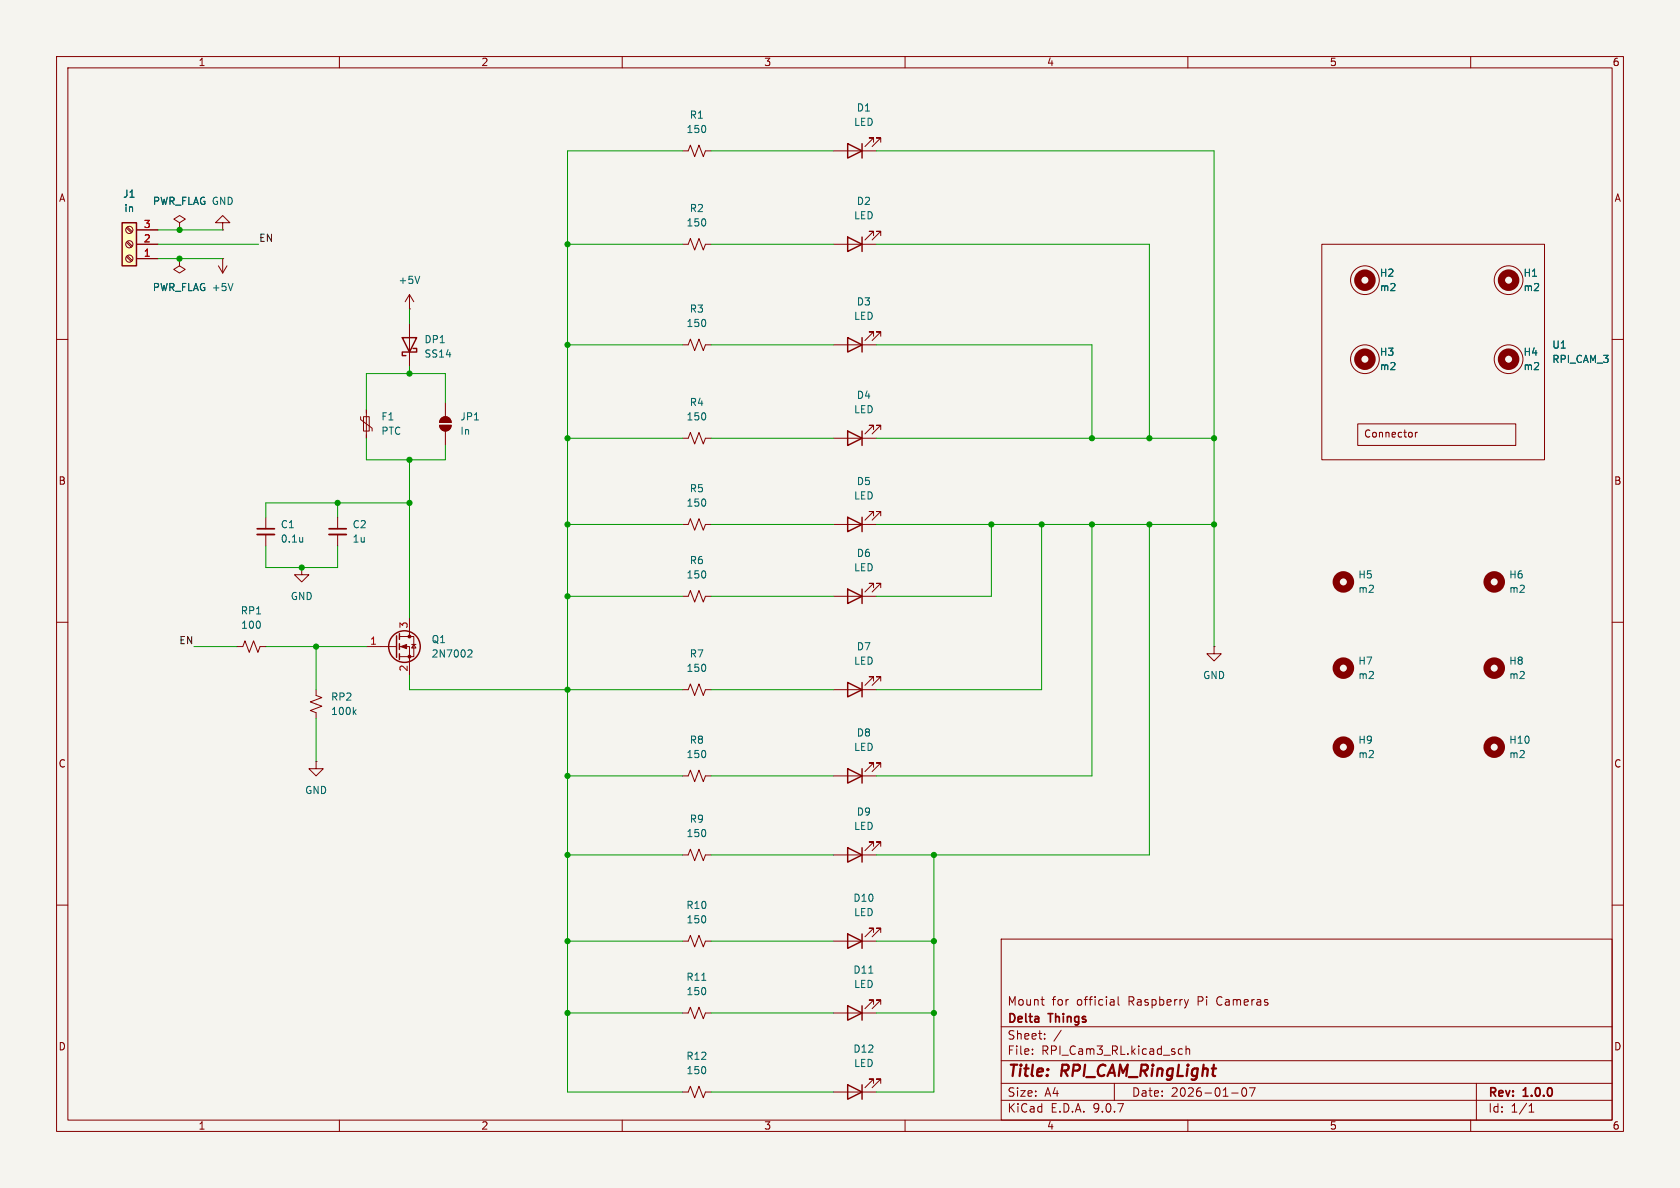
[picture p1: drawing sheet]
<svg xmlns="http://www.w3.org/2000/svg" width="297mm" height="210mm" viewBox="0 0 297 210" stroke-linecap="round" stroke-linejoin="round" font-family="sans-serif">
<path d="M0 0h297v210h-297z" fill="#f5f4ef" stroke="#f5f4ef" stroke-width=".18"/>
<g fill="none" stroke="#840000" stroke-width=".18">
<path d="M10 10h277v190h-277zM12 12h273v186h-273zM60 10v2M110 10v2M160 10v2M210 10v2M260 10v2M31.7 39.4l1.1-.7-1.1-.6-1 .6 1 .7v1.2M39.4 39.4h1.2l-1.2-1.3-1.3 1.3h1.3v1.2M31.7 45.7v1.3l1 .6-1 .7-1-.7 1-.6M31.7 45.7h.1M31.7 40.6h.1"/>
<path d="M38.6 47l.8 1.3M39.4 45.7h.1M39.4 40.6h.1M39.4 45.7v2.6M40.1 47l-.7 1.3M72.4 54.6h.1M72.4 52.1v2.5M72.4 57.2v7.6M72.4 52.1l-.8 1.2M72.4 52.1l.8 1.2M233.7 43.2h39.3v38.1h-39.3zM10 60h2"/>
<path d="M77.7 75.2h2.1a1.02 1.02 0 0 1-1.1 1 1.02 1.02 0 0 1-1-1zM78 74a1.02 1.02 0 0 1 1.1-.3 1.02 1.02 0 0 1 .7 1h-2.1zM78.7 71.1v2.6M78.7 76.2v2.5M240 74.9h28v3.8h-28zM250.2 76.4v.9M250.6 76.4l-.4 .3M285 60h2M59.7 91.4v2.1M59.7 94.5v2M10 110h2M41.9 114.3h1l.4-1 .8 2 .7-2 .8 2 .4-1h1"/>
<path d="M53.3 100.3v1.3h1.3l-1.3 1.3-1.2-1.3h1.2M53.3 100.3h.1M64.8 114.3h5.3M70.6 112.5h2.6v3.6h-2.6M70.6 114.3h1.8v5.1M72.4 109.2v3.3M72.8 113.9h.7M73.2 113.9l.3 .7h-.7zM214.6 114.3v1.3h1.3l-1.3 1.2-1.2-1.2h1.2M214.6 114.3h.1M285 110h2M55.9 121.9v1l1 .4-2 .8 2 .7-2 .8 1 .4v1"/>
<path d="M55.9 134.6v1.3h1.2l-1.2 1.3-1.3-1.3h1.3M55.9 134.6h.1M147.3 137.2h7.6M154.4 135.6v-.7h-.7h.7l-1.5 1.5M155.7 135.6v-.7h-.8h.8l-1.5 1.5M10 160h2M120.6 166.4h1.1l.3-1 .8 2 .8-2 .7 2 .4-1h1M177 166h108v32h-108zM184 176.7h.6M184.5 177.7h.1M196.9 176.8l.1 .9M197 177.6l-.2 .1"/>
<path d="M197 177.1h-.2M197.7 176.2v1.3l.2 .2M210.1 176.7l-.4 1M285 160h2M60 198v2M110 198v2M160 198v2M177 194.5h108M177 191.5h108M177 187.5h108M177 181.5h108M182.5 186.3v.1"/>
<path d="M182.5 185.5v.1M184.7 183.6v.1M184.7 182.8v.1M187.6 182.1l-1.3 2M197 191.5v3M208.5 186.3h.5M208.5 185.5h.5M209.7 185.5l.2-.1 .3 .1 .1 .9M209.7 184.9v1.5M210 198v2M217.7 193.2h1.2M219.7 192.4l.2-.1a.81 .81 0 0 1 .6 .6 .81 .81 0 0 1-.3 .8l-.2 .1a.81 .81 0 0 1-.3-1.4z"/>
<path d="M220.9 192.3h1l-.7 1.5M260 198v2M261 191.5v6.5M270.3 196.6h.9M270.3 195.5l.4-.4v1.5"/>
<circle cx="241.3" cy="49.5" r="2.54"/>
<circle cx="266.7" cy="49.5" r="2.54"/>
<circle cx="241.3" cy="63.5" r="2.54"/>
<circle cx="266.7" cy="63.5" r="2.54"/>
</g>
<g fill="none" stroke="#840000" stroke-width="1.3">
<circle cx="241.3" cy="49.5" r="1.27"/>
<circle cx="266.7" cy="49.5" r="1.27"/>
<circle cx="241.3" cy="63.5" r="1.27"/>
<circle cx="266.7" cy="63.5" r="1.27"/>
<circle cx="237.5" cy="118.1" r="1.27"/>
<circle cx="237.5" cy="102.9" r="1.27"/>
<circle cx="264.2" cy="102.9" r="1.27"/>
<circle cx="264.2" cy="118.1" r="1.27"/>
<circle cx="237.5" cy="132.1" r="1.27"/>
<circle cx="264.2" cy="132.1" r="1.27"/>
</g>
<g fill="none" stroke="#840000" stroke-width=".25">
<path d="M71.1 59.7h2.6l-1.3 2.5zM73 61.6h.7v.6h-2.6v.7h.7M70.1 112.4v3.8M70.6 112v1M70.6 113.8v1M70.6 115.6v1M149.9 135.9l2.5 1.3-2.5 1.2zM152.4 135.9v2.5"/>
<circle cx="71.5" cy="114.3" r="2.79"/>
</g>
<g fill="#840000" stroke="#840000" stroke-width=".18">
<path d="M70.9 114.3l1-.4v.8z"/>
<path d="M77.7 75.2h2.1a1.02 1.02 0 0 1-1.1 1 1.02 1.02 0 0 1-1-1z"/>
<path d="M78 74a1.02 1.02 0 0 1 1.1-.3 1.02 1.02 0 0 1 .7 1h-2.1z"/>
<circle cx="72.4" cy="112.5" r=".25"/>
<circle cx="72.4" cy="116.1" r=".25"/>
</g>
<path d="M41.2 50.1l-.4 1.3M74.2 48.8l-.4 1.3M82.9 114.9h.4l.1 .3-.7 .9h.7M62.6 125.8l.3 .5M62.9 125.5l-.4 .4" fill="none" stroke="#006464" stroke-width=".18"/>
<path d="M58.2 93.5h3" fill="none" stroke="#840000" stroke-width=".3"/>
<path d="M58.2 94.5h3" fill="none" stroke="#840000" stroke-width=".33"/>
<path d="M21.6 39.4h2.5v7.6h-2.5z" fill="#ffffc2"/>
<g fill="none" stroke="#840000" stroke-width=".25">
<path d="M21.6 39.4h2.5v7.6h-2.5zM149.9 25.4l2.5 1.3-2.5 1.2zM152.4 25.4v2.5M149.9 41.9l2.5 1.3-2.5 1.3zM149.9 59.7l2.5 1.3-2.5 1.2zM152.4 41.9v2.6M152.4 59.7v2.5M149.9 76.2l2.5 1.3-2.5 1.2zM152.4 76.2v2.5M149.9 91.4l2.5 1.3-2.5 1.3zM152.4 91.4v2.6M149.9 104.1l2.5 1.3-2.5 1.3z"/>
<path d="M152.4 104.1v2.6M149.9 120.7l2.5 1.2-2.5 1.3zM152.4 120.7v2.5M149.9 149.9l2.5 1.2-2.5 1.3zM152.4 149.9v2.5M149.9 177.8l2.5 1.3-2.5 1.2zM149.9 165.1l2.5 1.3-2.5 1.2zM152.4 165.1v2.5M152.4 177.8v2.5M149.9 191.8l2.5 1.2-2.5 1.3zM152.4 191.8v2.5"/>
</g>
<g fill="none" stroke="#840000" stroke-width=".18">
<path d="M120.6 26.7h1.1l.3-1 .8 2 .8-2 .7 2 .4-1h1M147.3 26.7h7.6M154.4 25.1v-.7h-.7h.7l-1.5 1.5M155.7 25.1v-.7h-.8h.8l-1.5 1.5M22.4 45.4l.8 .8M22.4 42.8l.8 .9M22.4 40.3l.8 .8M22.5 45.2l.9 .9M22.5 42.7l.9 .8M22.5 40.1l.9 .9M24.1 45.7h3.8M24.1 43.2h3.8"/>
<path d="M24.1 40.6h3.8M31.7 45.7h.1M31.7 40.6h.1M120.6 43.2h1.1l.3-1 .8 2 .8-2 .7 2 .4-1h1M147.3 43.2h7.6M154.4 41.7v-.8h-.7h.7l-1.5 1.5M154.4 59.4v-.7h-.7h.7l-1.5 1.5M155.7 41.7v-.8h-.8h.8l-1.5 1.5M155.7 59.4v-.7h-.8h.8l-1.5 1.5M63.8 73.7v.5l2 1.5v.5M64.3 73.7h1v2.5h-1zM64.8 72.4v5.1"/>
<path d="M120.6 77.5h1.1l.3-1 .8 2 .8-2 .7 2 .4-1h1M120.6 61h1.1l.3-1.1 .8 2.1 .8-2.1 .7 2.1 .4-1h1M147.3 77.5h7.6M147.3 61h7.6M154.4 75.9v-.7h-.7h.7l-1.5 1.5M155.7 75.9v-.7h-.8h.8l-1.5 1.5M47 91.4v2.1M47 94.5v2M120.6 92.7h1.1l.3-1 .8 2 .8-2 .7 2 .4-1h1M147.3 92.7h7.6M154.4 91.2v-.8h-.7h.7l-1.5 1.5M155.7 91.2v-.8h-.8h.8l-1.5 1.5"/>
<path d="M120.6 105.4h1.1l.3-1 .8 2 .8-2 .7 2 .4-1h1M147.3 105.4h7.6M154.4 103.9v-.8h-.7h.7l-1.5 1.5M155.7 103.9v-.8h-.8h.8l-1.5 1.5M120.6 121.9h1.1l.3-1 .8 2 .8-2 .7 2 .4-1h1M120.6 137.2h1.1l.3-1.1 .8 2.1 .8-2.1 .7 2.1 .4-1h1M147.3 121.9h7.6M154.4 120.4v-.8h-.7h.7l-1.5 1.6M155.7 120.4v-.8h-.8h.8l-1.5 1.6M120.6 151.1h1.1l.3-1 .8 2 .8-2 .7 2 .4-1h1M147.3 151.1h7.6M154.4 149.6v-.8h-.7h.7l-1.5 1.6"/>
<path d="M155.7 149.6v-.8h-.8h.8l-1.5 1.6M120.6 179.1h1.1l.3-1 .8 2 .8-2 .7 2 .4-1h1M147.3 179.1h7.6M147.3 166.4h7.6M154.4 177.5v-.7h-.7h.7l-1.5 1.5M154.4 164.8v-.7h-.7h.7l-1.5 1.5M155.7 177.5v-.7h-.8h.8l-1.5 1.5M155.7 164.8v-.7h-.8h.8l-1.5 1.5M120.6 193h1.1l.3-1 .8 2.1 .8-2.1 .7 2.1 .4-1.1h1M147.3 193h7.6M154.4 191.5v-.7h-.7h.7l-1.5 1.5M155.7 191.5v-.7h-.8h.8l-1.5 1.5"/>
<circle cx="22.9" cy="45.7" r=".63"/>
<circle cx="22.9" cy="43.2" r=".63"/>
<circle cx="22.9" cy="40.6" r=".63"/>
</g>
<path d="M45.5 93.5h3" fill="none" stroke="#840000" stroke-width=".3"/>
<path d="M45.5 94.5h3" fill="none" stroke="#840000" stroke-width=".33"/>
<path d="M53.5 95v.8M53.5 95.7v.1M124.1 173.3h.7M153.6 172h.7" fill="none" stroke="#006464" stroke-width=".18"/>
<g fill="none" stroke="#009600" stroke-width=".18">
<path d="M120.6 26.7h-20.3v166.3h20.3M125.7 26.7h21.6M154.9 26.7h59.7v87.6M27.9 43.2h17.8M27.9 40.6h11.5M27.9 45.7h11.5M72.4 54.6v2.6M100.3 43.2h20.3M125.7 43.2h21.6M154.9 43.2h48.3v34.3M64.8 77.5v3.8h13.9v-2.6M72.4 64.8v1.2"/>
<path d="M78.7 71.1v-5.1h-13.9v6.4M100.3 77.5h20.3M100.3 61h20.3M125.7 77.5h21.6M125.7 61h21.6M154.9 77.5h59.7M154.9 61h38.1v16.5M47 96.5v3.8h12.7v-3.8M59.7 88.9v2.5M72.4 81.3v27.9M72.4 88.9h-25.4v2.5M100.3 92.7h20.3"/>
<path d="M125.7 92.7h21.6M154.9 92.7h59.7M175.3 92.7v12.7h-20.4M184.1 92.7v29.2h-29.2M193 92.7v44.5h-38.1M203.2 92.7v58.4h-48.3M34.3 114.3h7.6M47 114.3h17.8M55.9 114.3v7.6M72.4 119.4v2.5h48.2M100.3 105.4h20.3M125.7 105.4h21.6"/>
<path d="M55.9 127v7.6M100.3 137.2h20.3M125.7 137.2h21.6M125.7 121.9h21.6M100.3 151.1h20.3M125.7 151.1h21.6M165.1 151.1v41.9h-10.2M100.3 179.1h20.3M100.3 166.4h20.3M125.7 179.1h21.6M125.7 166.4h21.6M154.9 179.1h10.2"/>
<path d="M154.9 166.4h10.2M125.7 193h21.6"/>
</g>
<g fill="#009600" stroke="#009600" stroke-width=".18">
<circle cx="100.3" cy="43.2" r=".46"/>
<circle cx="100.3" cy="92.7" r=".46"/>
<circle cx="100.3" cy="105.4" r=".46"/>
<circle cx="100.3" cy="61" r=".46"/>
<circle cx="100.3" cy="77.5" r=".46"/>
<circle cx="193" cy="77.5" r=".46"/>
<circle cx="214.6" cy="77.5" r=".46"/>
<circle cx="203.2" cy="77.5" r=".46"/>
<circle cx="184.1" cy="92.7" r=".46"/>
<circle cx="193" cy="92.7" r=".46"/>
<circle cx="175.3" cy="92.7" r=".46"/>
<circle cx="214.6" cy="92.7" r=".46"/>
<circle cx="203.2" cy="92.7" r=".46"/>
<circle cx="55.9" cy="114.3" r=".46"/>
<circle cx="72.4" cy="88.9" r=".46"/>
<circle cx="59.7" cy="88.9" r=".46"/>
<circle cx="53.3" cy="100.3" r=".46"/>
<circle cx="100.3" cy="151.1" r=".46"/>
<circle cx="100.3" cy="166.4" r=".46"/>
<circle cx="165.1" cy="166.4" r=".46"/>
<circle cx="165.1" cy="151.1" r=".46"/>
<circle cx="100.3" cy="121.9" r=".46"/>
<circle cx="100.3" cy="137.2" r=".46"/>
<circle cx="165.1" cy="179.1" r=".46"/>
<circle cx="100.3" cy="179.1" r=".46"/>
<circle cx="31.7" cy="45.7" r=".46"/>
<circle cx="72.4" cy="81.3" r=".46"/>
<circle cx="31.7" cy="40.6" r=".46"/>
<circle cx="72.4" cy="66" r=".46"/>
</g>
<g font-size="2.8" fill="#840000">
<text x="178" y="190.9">Title:</text>
<text x="187.7" y="190.9">RPI_CAM_RingLight</text>
</g>
<g font-size="2.1" fill="#840000">
<text x="178" y="178">Mount</text>
<text x="185.9" y="178">for</text>
<text x="190.4" y="178">official</text>
<text x="199.6" y="178">Raspberry</text>
<text x="212" y="178">Pi</text>
<text x="215.5" y="178">Cameras</text>
<text x="178" y="184">Sheet:</text>
<text x="178" y="181.2">Delta</text>
<text x="185.5" y="181.2">Things</text>
<text x="178" y="186.7">File:</text>
<text x="184.1" y="186.7">RPI_Cam3_RL.kicad_sch</text>
<text x="178" y="196.9">KiCad</text>
<text x="178" y="194.1">Size:</text>
<text x="184.7" y="194.1">A4</text>
<text x="185.7" y="196.9">E.D.A.</text>
<text x="193.3" y="196.9">9.0.7</text>
<text x="200" y="194.1">Date:</text>
<text x="207" y="194.1">2026-01-07</text>
<text x="263" y="194.3">Rev:</text>
<text x="263" y="196.9">Id:</text>
<text x="267.1" y="196.9">1/1</text>
<text x="269.4" y="194.3">1.0.0</text>
</g>
<g font-size="1.8" fill="#840000">
<text x="35" y="11.9">1</text>
<text x="85" y="11.9">2</text>
<text x="135" y="11.9">3</text>
<text x="185" y="11.9">4</text>
<text x="235" y="11.9">5</text>
<text x="285" y="11.9">6</text>
<text x="10.3" y="35.9">A</text>
<text x="285.3" y="35.9">A</text>
<text x="241" y="77.7">Connector</text>
<text x="10.3" y="85.9">B</text>
<text x="285.3" y="85.9">B</text>
<text x="10.3" y="135.9">C</text>
<text x="285.3" y="135.9">C</text>
<text x="10.3" y="185.9">D</text>
<text x="285.3" y="185.9">D</text>
<text x="35" y="199.9">1</text>
<text x="85" y="199.9">2</text>
<text x="135" y="199.9">3</text>
<text x="185" y="199.9">4</text>
<text x="235" y="199.9">5</text>
<text x="285" y="199.9">6</text>
</g>
<g font-size="1.8" fill="#006464">
<text x="121.3" y="23.7">150</text>
<text x="121.8" y="21.2">R1</text>
<text x="150.9" y="22.5">LED</text>
<text x="151.4" y="19.9">D1</text>
<text x="21.7" y="35.2">J1</text>
<text x="21.9" y="37.7">in</text>
<text x="26.9" y="36.4">PWR_FLAG GND</text>
<text x="26.9" y="36.4">PWR_FLAG</text>
<text x="121.3" y="40.2">150</text>
<text x="121.8" y="37.7">R2</text>
<text x="150.9" y="39">LED</text>
<text x="151.4" y="36.4">D2</text>
<text x="26.9" y="51.7">PWR_FLAG +5V</text>
<text x="26.9" y="51.7">PWR_FLAG</text>
<text x="70.4" y="50.4">+5V</text>
<text x="243.8" y="49.1">H2</text>
<text x="243.8" y="51.7">m2</text>
<text x="269.2" y="49.1">H1</text>
<text x="269.2" y="51.7">m2</text>
<text x="121.3" y="58">150</text>
<text x="121.8" y="55.5">R3</text>
<text x="150.9" y="56.7">LED</text>
<text x="151.4" y="54.2">D3</text>
<text x="74.9" y="60.9">DP1</text>
<text x="74.9" y="63.4">SS14</text>
<text x="243.8" y="63.1">H3</text>
<text x="243.8" y="65.6">m2</text>
<text x="269.2" y="63.1">H4</text>
<text x="269.2" y="65.6">m2</text>
<text x="274.3" y="64.4">RPI_CAM_3</text>
<text x="274.3" y="61.8">U1</text>
<text x="121.8" y="72">R4</text>
<text x="151.4" y="70.7">D4</text>
<text x="67.3" y="74.5">F1</text>
<text x="67.3" y="77.1">PTC</text>
<text x="81.3" y="74.5">JP1</text>
<text x="81.3" y="77.1">In</text>
<text x="121.3" y="74.5">150</text>
<text x="150.9" y="73.3">LED</text>
<text x="121.3" y="89.8">150</text>
<text x="121.8" y="87.2">R5</text>
<text x="150.9" y="88.5">LED</text>
<text x="151.4" y="86">D5</text>
<text x="49.5" y="93.6">C1</text>
<text x="62.2" y="93.6">C2</text>
<text x="49.5" y="96.1">0.1u</text>
<text x="62.2" y="96.1">1u</text>
<text x="121.8" y="99.9">R6</text>
<text x="150.9" y="101.2">LED</text>
<text x="151.4" y="98.7">D6</text>
<text x="51.3" y="106.3">GND</text>
<text x="121.3" y="102.5">150</text>
<text x="240" y="102.5">H5</text>
<text x="240" y="105">m2</text>
<text x="266.7" y="102.5">H6</text>
<text x="266.7" y="105">m2</text>
<text x="42.5" y="108.8">RP1</text>
<text x="42.5" y="111.4">100</text>
<text x="76.2" y="113.9">Q1</text>
<text x="76.2" y="116.4">2N7002</text>
<text x="121.3" y="119">150</text>
<text x="121.8" y="116.4">R7</text>
<text x="150.9" y="117.7">LED</text>
<text x="151.4" y="115.2">D7</text>
<text x="240" y="117.7">H7</text>
<text x="266.7" y="117.7">H8</text>
<text x="58.4" y="124.1">RP2</text>
<text x="212.6" y="120.2">GND</text>
<text x="240" y="120.2">m2</text>
<text x="266.7" y="120.2">m2</text>
<text x="58.4" y="126.6">100k</text>
<text x="121.8" y="131.7">R8</text>
<text x="151.4" y="130.4">D8</text>
<text x="240" y="131.7">H9</text>
<text x="266.7" y="131.7">H10</text>
<text x="121.3" y="134.2">150</text>
<text x="150.9" y="132.9">LED</text>
<text x="240" y="134.2">m2</text>
<text x="266.7" y="134.2">m2</text>
<text x="53.8" y="140.6">GND</text>
<text x="121.3" y="148.2">150</text>
<text x="121.8" y="145.6">R9</text>
<text x="150.9" y="146.9">LED</text>
<text x="151.4" y="144.4">D9</text>
<text x="121.2" y="160.9">R10</text>
<text x="150.8" y="159.6">D10</text>
<text x="121.3" y="163.4">150</text>
<text x="150.9" y="162.2">LED</text>
<text x="121.2" y="173.6">R11</text>
<text x="150.8" y="172.3">D11</text>
<text x="121.3" y="176.1">150</text>
<text x="150.9" y="174.9">LED</text>
<text x="121.2" y="187.6">R12</text>
<text x="121.3" y="190.1">150</text>
<text x="150.8" y="186.3">D12</text>
<text x="150.9" y="188.8">LED</text>
</g>
<g font-size="1.8" fill="#a90000">
<text x="25.3" y="40.4">3</text>
<text x="25.3" y="45.5">1</text>
<text x="25.3" y="42.9">2</text>
<text x="72.1" y="111.2" transform="rotate(-90 72.1 111.2)">3</text>
<text x="65.3" y="114">1</text>
<text x="72.1" y="118.8" transform="rotate(-90 72.1 118.8)">2</text>
</g>
<g font-size="1.8" fill="#0f0f0f">
<text x="45.7" y="42.8">EN</text>
<text x="31.6" y="114">EN</text>
</g>
</svg>
